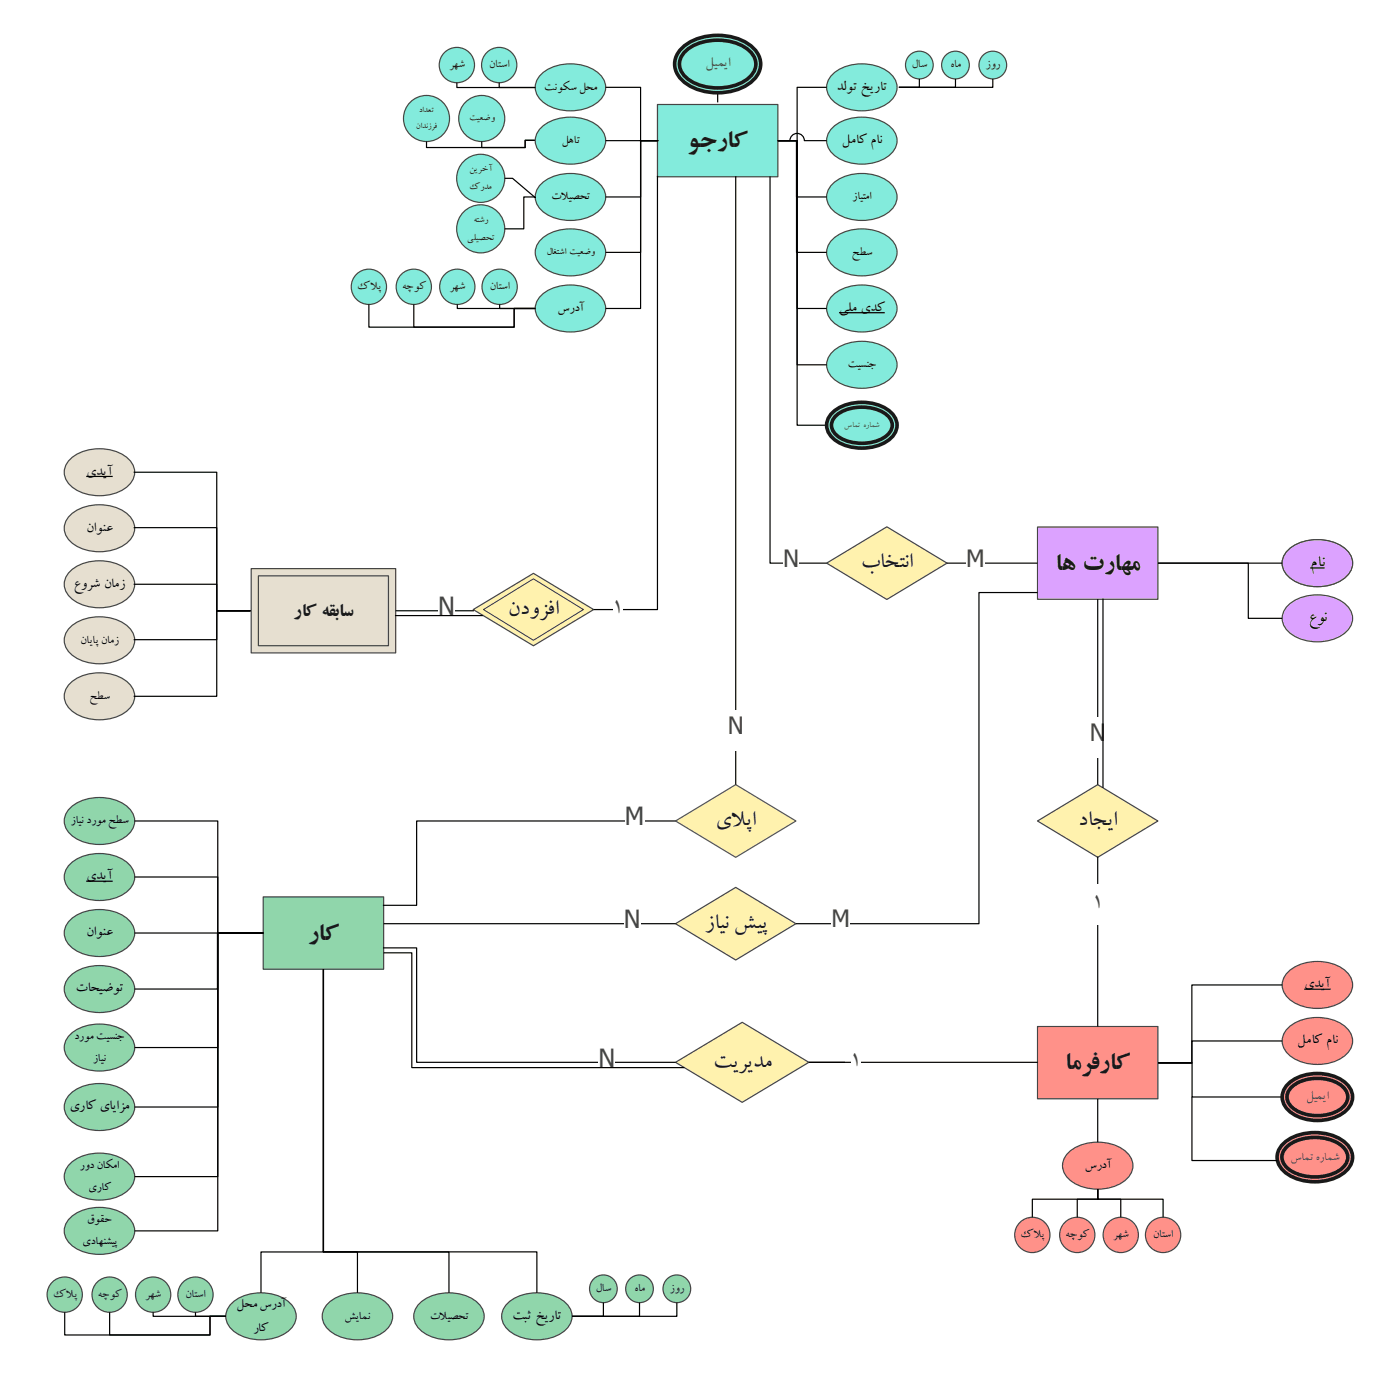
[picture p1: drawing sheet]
<svg xmlns="http://www.w3.org/2000/svg" width="308mm" height="306mm" viewBox="0 0 308 306" stroke-linecap="round" stroke-linejoin="round" font-family="sans-serif">
<path d="M144.5 23h26.4v15.8h-26.4z" fill="#83ebdc"/>
<path d="M144.5 23h26.4v15.8h-26.4z" fill="none" stroke="#454545" stroke-width=".26"/>
<path d="M228 225.5h26.4v15.8h-26.4z" fill="#ff9189"/>
<path d="M228 225.5h26.4v15.8h-26.4z" fill="none" stroke="#454545" stroke-width=".26"/>
<path d="M228 115.7h26.4v15.9h-26.4z" fill="#dca2ff"/>
<path d="M228 115.7h26.4v15.9h-26.4z" fill="none" stroke="#454545" stroke-width=".26"/>
<path d="M57.8 197h26.5v15.9h-26.5z" fill="#90d6ab"/>
<path d="M57.8 197h26.5v15.9h-26.5z" fill="none" stroke="#454545" stroke-width=".26"/>
<path d="M182.9 64.9a10.1 10.1 0 0 1 13 0 3.9 3.9 0 0 1-.7 6.2 10.3 10.3 0 0 1-12.3-.5 3.8 3.8 0 0 1 0-5.7z" fill="#83ebdc"/>
<path d="M182.9 64.9a10.1 10.1 0 0 1 13 0 3.9 3.9 0 0 1-.7 6.2 10.3 10.3 0 0 1-12.3-.5 3.8 3.8 0 0 1 0-5.7z" fill="none" stroke="#454545" stroke-width=".26"/>
<path d="M170.9 30.9h4.3v36.9h6.4M184.3 68.7h10.1" fill="none" stroke="#000" stroke-width=".26"/>
<path d="M182.9 28.1a10.1 10.1 0 0 1 13 0 3.9 3.9 0 0 1-.7 6.2 10.3 10.3 0 0 1-12.3-.6 3.8 3.8 0 0 1 0-5.6z" fill="#83ebdc"/>
<path d="M182.9 28.1a10.1 10.1 0 0 1 13 0 3.9 3.9 0 0 1-.7 6.2 10.3 10.3 0 0 1-12.3-.6 3.8 3.8 0 0 1 0-5.6z" fill="none" stroke="#454545" stroke-width=".26"/>
<path d="M170.9 30.9h2.7a1.59 1.59 0 0 1 1.6-1.6 1.59 1.59 0 0 1 1.5 1.6h4.9" fill="none" stroke="#000" stroke-width=".26"/>
<path d="M182.9 16.4a10.1 10.1 0 0 1 13 0 3.9 3.9 0 0 1-.7 6.2 10.3 10.3 0 0 1-12.3-.6 3.8 3.8 0 0 1 0-5.6z" fill="#83ebdc"/>
<path d="M182.9 16.4a10.1 10.1 0 0 1 13 0 3.9 3.9 0 0 1-.7 6.2 10.3 10.3 0 0 1-12.3-.6 3.8 3.8 0 0 1 0-5.6z" fill="none" stroke="#454545" stroke-width=".26"/>
<path d="M181.6 19.2h-6.4v11.7h-4.3" fill="none" stroke="#000" stroke-width=".26"/>
<circle cx="209.9" cy="14.3" r="3" fill="#83ebdc"/>
<circle cx="209.9" cy="14.3" r="3" fill="none" stroke="#454545" stroke-width=".26"/>
<circle cx="218.1" cy="14.3" r="3" fill="#83ebdc"/>
<circle cx="218.1" cy="14.3" r="3" fill="none" stroke="#454545" stroke-width=".26"/>
<circle cx="202" cy="14.3" r="3" fill="#83ebdc"/>
<circle cx="202" cy="14.3" r="3" fill="none" stroke="#454545" stroke-width=".26"/>
<path d="M202 17.3v1.9h-4.5M209.9 17.3v1.9h-12.4M218.1 17.3v1.9h-20.6M157.7 20.4v2.1" fill="none" stroke="#000" stroke-width=".26"/>
<path d="M118.9 16.4a10.1 10.1 0 0 1 12.9 0 3.9 3.9 0 0 1-.6 6.2 10.3 10.3 0 0 1-12.3-.6 3.8 3.8 0 0 1 0-5.6z" fill="#83ebdc"/>
<path d="M118.9 16.4a10.1 10.1 0 0 1 12.9 0 3.9 3.9 0 0 1-.6 6.2 10.3 10.3 0 0 1-12.3-.6 3.8 3.8 0 0 1 0-5.6z" fill="none" stroke="#454545" stroke-width=".26"/>
<circle cx="100.4" cy="14.3" r="3.9" fill="#83ebdc"/>
<circle cx="100.4" cy="14.3" r="3.9" fill="none" stroke="#454545" stroke-width=".26"/>
<circle cx="109.7" cy="14.3" r="3.9" fill="#83ebdc"/>
<circle cx="109.7" cy="14.3" r="3.9" fill="none" stroke="#454545" stroke-width=".26"/>
<path d="M100.4 18.2v1h17.2h-7.9v-1M133.1 19.2h7.7v11.7h3.7" fill="none" stroke="#000" stroke-width=".26"/>
<path d="M118.9 28.1a10.1 10.1 0 0 1 12.9 0 3.9 3.9 0 0 1-.6 6.2 10.3 10.3 0 0 1-12.3-.6 3.8 3.8 0 0 1 0-5.6z" fill="#83ebdc"/>
<path d="M118.9 28.1a10.1 10.1 0 0 1 12.9 0 3.9 3.9 0 0 1-.6 6.2 10.3 10.3 0 0 1-12.3-.6 3.8 3.8 0 0 1 0-5.6z" fill="none" stroke="#454545" stroke-width=".26"/>
<path d="M133.1 30.9h11.6" fill="none" stroke="#000" stroke-width=".26"/>
<path d="M118.9 40.5a10.1 10.1 0 0 1 12.9 0 3.9 3.9 0 0 1-.6 6.1 10.3 10.3 0 0 1-12.3-.5 3.8 3.8 0 0 1 0-5.6z" fill="#83ebdc"/>
<path d="M118.9 40.5a10.1 10.1 0 0 1 12.9 0 3.9 3.9 0 0 1-.6 6.1 10.3 10.3 0 0 1-12.3-.5 3.8 3.8 0 0 1 0-5.6z" fill="none" stroke="#454545" stroke-width=".26"/>
<circle cx="105.6" cy="50.3" r="5.3" fill="#83ebdc"/>
<circle cx="105.6" cy="50.3" r="5.3" fill="none" stroke="#454545" stroke-width=".26"/>
<circle cx="105.6" cy="39.2" r="5.3" fill="#83ebdc"/>
<circle cx="105.6" cy="39.2" r="5.3" fill="none" stroke="#454545" stroke-width=".26"/>
<path d="M110.9 39.2h1.7l5 4.2v-.1h-2.5v7h-4.2M144.5 30.9h-3.7v12.4h-7.7" fill="none" stroke="#000" stroke-width=".26"/>
<path d="M118.9 52.6a10.1 10.1 0 0 1 12.9 0 3.9 3.9 0 0 1-.6 6.2 10.3 10.3 0 0 1-12.3-.6 3.8 3.8 0 0 1 0-5.6z" fill="#83ebdc"/>
<path d="M118.9 52.6a10.1 10.1 0 0 1 12.9 0 3.9 3.9 0 0 1-.6 6.2 10.3 10.3 0 0 1-12.3-.6 3.8 3.8 0 0 1 0-5.6z" fill="none" stroke="#454545" stroke-width=".26"/>
<path d="M182.9 77.3a10.1 10.1 0 0 1 13 0 3.9 3.9 0 0 1-.7 6.2 10.3 10.3 0 0 1-12.3-.6 3.8 3.8 0 0 1 0-5.6z" fill="#83ebdc"/>
<path d="M182.9 77.3a10.1 10.1 0 0 1 13 0 3.9 3.9 0 0 1-.7 6.2 10.3 10.3 0 0 1-12.3-.6 3.8 3.8 0 0 1 0-5.6z" fill="none" stroke="#454545" stroke-width=".26"/>
<circle cx="93.7" cy="26" r="5.1" fill="#83ebdc"/>
<circle cx="93.7" cy="26" r="5.1" fill="none" stroke="#454545" stroke-width=".26"/>
<circle cx="105.9" cy="26" r="5.1" fill="#83ebdc"/>
<circle cx="105.9" cy="26" r="5.1" fill="none" stroke="#454545" stroke-width=".26"/>
<path d="M117.5 30.8h-2.1v1.6h-9.5v-1.3M117.5 30.8h-2.1v1.6h-21.7v-1.3M144.5 30.9h-3.7v24.5h-7.7M170.9 30.9h4.3v49.2h6.4" fill="none" stroke="#000" stroke-width=".26"/>
<path d="M118.9 64.9a10.1 10.1 0 0 1 12.9 0 3.9 3.9 0 0 1-.6 6.2 10.3 10.3 0 0 1-12.3-.5 3.8 3.8 0 0 1 0-5.7z" fill="#83ebdc"/>
<path d="M118.9 64.9a10.1 10.1 0 0 1 12.9 0 3.9 3.9 0 0 1-.6 6.2 10.3 10.3 0 0 1-12.3-.5 3.8 3.8 0 0 1 0-5.7z" fill="none" stroke="#454545" stroke-width=".26"/>
<circle cx="100.5" cy="63" r="3.9" fill="#83ebdc"/>
<circle cx="100.5" cy="63" r="3.9" fill="none" stroke="#454545" stroke-width=".26"/>
<circle cx="109.8" cy="63" r="3.9" fill="#83ebdc"/>
<circle cx="109.8" cy="63" r="3.9" fill="none" stroke="#454545" stroke-width=".26"/>
<path d="M100.5 66.9v.9h17.1h-7.8v-.9" fill="none" stroke="#000" stroke-width=".26"/>
<circle cx="90.9" cy="63" r="3.9" fill="#83ebdc"/>
<circle cx="90.9" cy="63" r="3.9" fill="none" stroke="#454545" stroke-width=".26"/>
<circle cx="81.1" cy="63" r="3.9" fill="#83ebdc"/>
<circle cx="81.1" cy="63" r="3.9" fill="none" stroke="#454545" stroke-width=".26"/>
<path d="M144.5 30.9h-3.7v36.9h-7.7M170.9 30.9h4.3v62.5h6.4M81.1 66.9v5h31.9v-4.1h4.6h-4.6v4.1h-22.1v-5" fill="none" stroke="#000" stroke-width=".26"/>
<path d="M182.9 40.5a10.1 10.1 0 0 1 13 0 3.9 3.9 0 0 1-.7 6.1 10.3 10.3 0 0 1-12.3-.5 3.8 3.8 0 0 1 0-5.6z" fill="#83ebdc"/>
<path d="M182.9 40.5a10.1 10.1 0 0 1 13 0 3.9 3.9 0 0 1-.7 6.1 10.3 10.3 0 0 1-12.3-.5 3.8 3.8 0 0 1 0-5.6z" fill="none" stroke="#454545" stroke-width=".26"/>
<path d="M182.9 52.6a10.1 10.1 0 0 1 13 0 3.9 3.9 0 0 1-.7 6.2 10.3 10.3 0 0 1-12.3-.6 3.8 3.8 0 0 1 0-5.6z" fill="#83ebdc"/>
<path d="M182.9 52.6a10.1 10.1 0 0 1 13 0 3.9 3.9 0 0 1-.7 6.2 10.3 10.3 0 0 1-12.3-.6 3.8 3.8 0 0 1 0-5.6z" fill="none" stroke="#454545" stroke-width=".26"/>
<path d="M15.4 227.3a10.1 10.1 0 0 1 12.9 0 3.9 3.9 0 0 1-.6 6.2 10.3 10.3 0 0 1-12.3-.6 3.8 3.8 0 0 1 0-5.6z" fill="#90d6ab"/>
<path d="M15.4 227.3a10.1 10.1 0 0 1 12.9 0 3.9 3.9 0 0 1-.6 6.2 10.3 10.3 0 0 1-12.3-.6 3.8 3.8 0 0 1 0-5.6z" fill="none" stroke="#454545" stroke-width=".26"/>
<path d="M283 120.9a10.1 10.1 0 0 1 13 0 3.9 3.9 0 0 1-.7 6.2 10.3 10.3 0 0 1-12.3-.6 3.8 3.8 0 0 1 0-5.6z" fill="#dca2ff"/>
<path d="M283 120.9a10.1 10.1 0 0 1 13 0 3.9 3.9 0 0 1-.7 6.2 10.3 10.3 0 0 1-12.3-.6 3.8 3.8 0 0 1 0-5.6z" fill="none" stroke="#454545" stroke-width=".26"/>
<path d="M283 133a10.1 10.1 0 0 1 13 0 3.9 3.9 0 0 1-.7 6.2 10.3 10.3 0 0 1-12.3-.6 3.8 3.8 0 0 1 0-5.6z" fill="#dca2ff"/>
<path d="M283 133a10.1 10.1 0 0 1 13 0 3.9 3.9 0 0 1-.7 6.2 10.3 10.3 0 0 1-12.3-.6 3.8 3.8 0 0 1 0-5.6z" fill="none" stroke="#454545" stroke-width=".26"/>
<path d="M283 120.9a10.1 10.1 0 0 1 13 0 3.9 3.9 0 0 1-.7 6.2 10.3 10.3 0 0 1-12.3-.6 3.8 3.8 0 0 1 0-5.6z" fill="#dca2ff"/>
<path d="M283 120.9a10.1 10.1 0 0 1 13 0 3.9 3.9 0 0 1-.7 6.2 10.3 10.3 0 0 1-12.3-.6 3.8 3.8 0 0 1 0-5.6z" fill="none" stroke="#454545" stroke-width=".26"/>
<path d="M254.4 123.7h19.9v12.1h7.4M254.5 123.7h27.2M287.9 124.7h3.2" fill="none" stroke="#000" stroke-width=".26"/>
<path d="M283 225.8a10.1 10.1 0 0 1 13 0 3.9 3.9 0 0 1-.7 6.2 10.3 10.3 0 0 1-12.3-.6 3.8 3.8 0 0 1 0-5.6z" fill="#ff9189"/>
<path d="M283 225.8a10.1 10.1 0 0 1 13 0 3.9 3.9 0 0 1-.7 6.2 10.3 10.3 0 0 1-12.3-.6 3.8 3.8 0 0 1 0-5.6z" fill="none" stroke="#454545" stroke-width=".26"/>
<path d="M234.7 253.2a10.1 10.1 0 0 1 13 0 3.9 3.9 0 0 1-.7 6.2 10.3 10.3 0 0 1-12.3-.6 3.8 3.8 0 0 1 0-5.6z" fill="#ff9189"/>
<path d="M234.7 253.2a10.1 10.1 0 0 1 13 0 3.9 3.9 0 0 1-.7 6.2 10.3 10.3 0 0 1-12.3-.6 3.8 3.8 0 0 1 0-5.6z" fill="none" stroke="#454545" stroke-width=".26"/>
<path d="M283 213.5a10.1 10.1 0 0 1 13 0 3.9 3.9 0 0 1-.7 6.2 10.3 10.3 0 0 1-12.3-.6 3.8 3.8 0 0 1 0-5.6z" fill="#ff9189"/>
<path d="M283 213.5a10.1 10.1 0 0 1 13 0 3.9 3.9 0 0 1-.7 6.2 10.3 10.3 0 0 1-12.3-.6 3.8 3.8 0 0 1 0-5.6z" fill="none" stroke="#454545" stroke-width=".26"/>
<path d="M286.6 217.3h5.8" fill="none" stroke="#000" stroke-width=".26"/>
<circle cx="246.3" cy="271.2" r="3.9" fill="#ff9189"/>
<circle cx="246.3" cy="271.2" r="3.9" fill="none" stroke="#454545" stroke-width=".26"/>
<circle cx="255.6" cy="271.2" r="3.9" fill="#ff9189"/>
<circle cx="255.6" cy="271.2" r="3.9" fill="none" stroke="#454545" stroke-width=".26"/>
<circle cx="236.7" cy="271.2" r="3.9" fill="#ff9189"/>
<circle cx="236.7" cy="271.2" r="3.9" fill="none" stroke="#454545" stroke-width=".26"/>
<circle cx="226.8" cy="271.2" r="3.9" fill="#ff9189"/>
<circle cx="226.8" cy="271.2" r="3.9" fill="none" stroke="#454545" stroke-width=".26"/>
<path d="M281.7 216.3h-19.8v17.2h-7.4M281.7 228.6h-19.8v4.8h-7.4M241.2 241.3v9.6M241.2 261.2v2.2h5.1v4M241.2 261.2v2.2h-4.5v4M241.2 261.2v2.2h-14.4v4M241.2 261.2v2.2h14.4v4" fill="none" stroke="#000" stroke-width=".26"/>
<path d="M15.4 113.2a10.1 10.1 0 0 1 12.9 0 3.9 3.9 0 0 1-.6 6.2 10.3 10.3 0 0 1-12.3-.6 3.8 3.8 0 0 1 0-5.6z" fill="#e6dfd0"/>
<path d="M15.4 113.2a10.1 10.1 0 0 1 12.9 0 3.9 3.9 0 0 1-.6 6.2 10.3 10.3 0 0 1-12.3-.6 3.8 3.8 0 0 1 0-5.6z" fill="none" stroke="#454545" stroke-width=".26"/>
<path d="M15.4 125.5a10.1 10.1 0 0 1 12.9 0 3.9 3.9 0 0 1-.6 6.2 10.3 10.3 0 0 1-12.3-.6 3.8 3.8 0 0 1 0-5.6z" fill="#e6dfd0"/>
<path d="M15.4 125.5a10.1 10.1 0 0 1 12.9 0 3.9 3.9 0 0 1-.6 6.2 10.3 10.3 0 0 1-12.3-.6 3.8 3.8 0 0 1 0-5.6z" fill="none" stroke="#454545" stroke-width=".26"/>
<path d="M15.4 137.8a10.1 10.1 0 0 1 12.9 0 3.9 3.9 0 0 1-.6 6.2 10.3 10.3 0 0 1-12.3-.6 3.8 3.8 0 0 1 0-5.6z" fill="#e6dfd0"/>
<path d="M15.4 137.8a10.1 10.1 0 0 1 12.9 0 3.9 3.9 0 0 1-.6 6.2 10.3 10.3 0 0 1-12.3-.6 3.8 3.8 0 0 1 0-5.6z" fill="none" stroke="#454545" stroke-width=".26"/>
<path d="M15.4 100.9a10.1 10.1 0 0 1 12.9 0 3.9 3.9 0 0 1-.6 6.2 10.3 10.3 0 0 1-12.3-.6 3.8 3.8 0 0 1 0-5.6z" fill="#e6dfd0"/>
<path d="M15.4 100.9a10.1 10.1 0 0 1 12.9 0 3.9 3.9 0 0 1-.6 6.2 10.3 10.3 0 0 1-12.3-.6 3.8 3.8 0 0 1 0-5.6z" fill="none" stroke="#454545" stroke-width=".26"/>
<path d="M18.9 104.6h5.9" fill="none" stroke="#000" stroke-width=".26"/>
<path d="M15.4 150.1a10.1 10.1 0 0 1 12.9 0 3.9 3.9 0 0 1-.6 6.2 10.3 10.3 0 0 1-12.3-.6 3.8 3.8 0 0 1 0-5.6z" fill="#e6dfd0"/>
<path d="M15.4 150.1a10.1 10.1 0 0 1 12.9 0 3.9 3.9 0 0 1-.6 6.2 10.3 10.3 0 0 1-12.3-.6 3.8 3.8 0 0 1 0-5.6z" fill="none" stroke="#454545" stroke-width=".26"/>
<path d="M15.4 202.1a10.1 10.1 0 0 1 12.9 0 3.9 3.9 0 0 1-.6 6.2 10.3 10.3 0 0 1-12.3-.6 3.8 3.8 0 0 1 0-5.6z" fill="#90d6ab"/>
<path d="M15.4 202.1a10.1 10.1 0 0 1 12.9 0 3.9 3.9 0 0 1-.6 6.2 10.3 10.3 0 0 1-12.3-.6 3.8 3.8 0 0 1 0-5.6z" fill="none" stroke="#454545" stroke-width=".26"/>
<path d="M15.4 189.8a10.1 10.1 0 0 1 12.9 0 3.9 3.9 0 0 1-.6 6.2 10.3 10.3 0 0 1-12.3-.6 3.8 3.8 0 0 1 0-5.6z" fill="#90d6ab"/>
<path d="M15.4 189.8a10.1 10.1 0 0 1 12.9 0 3.9 3.9 0 0 1-.6 6.2 10.3 10.3 0 0 1-12.3-.6 3.8 3.8 0 0 1 0-5.6z" fill="none" stroke="#454545" stroke-width=".26"/>
<path d="M18.9 193.5h5.9" fill="none" stroke="#000" stroke-width=".26"/>
<path d="M15.4 214.4a10.1 10.1 0 0 1 12.9 0 3.9 3.9 0 0 1-.6 6.2 10.3 10.3 0 0 1-12.3-.6 3.8 3.8 0 0 1 0-5.6z" fill="#90d6ab"/>
<path d="M15.4 214.4a10.1 10.1 0 0 1 12.9 0 3.9 3.9 0 0 1-.6 6.2 10.3 10.3 0 0 1-12.3-.6 3.8 3.8 0 0 1 0-5.6z" fill="none" stroke="#454545" stroke-width=".26"/>
<path d="M29.6 204.9h28.3M57.8 204.9h-10v12.3h-18.2" fill="none" stroke="#000" stroke-width=".26"/>
<path d="M50.9 286.3a10.1 10.1 0 0 1 12.9 0 3.9 3.9 0 0 1-.6 6.2 10.3 10.3 0 0 1-12.3-.6 3.8 3.8 0 0 1 0-5.6z" fill="#90d6ab"/>
<path d="M50.9 286.3a10.1 10.1 0 0 1 12.9 0 3.9 3.9 0 0 1-.6 6.2 10.3 10.3 0 0 1-12.3-.6 3.8 3.8 0 0 1 0-5.6z" fill="none" stroke="#454545" stroke-width=".26"/>
<circle cx="33.7" cy="284.3" r="3.9" fill="#90d6ab"/>
<circle cx="33.7" cy="284.3" r="3.9" fill="none" stroke="#454545" stroke-width=".26"/>
<circle cx="43" cy="284.3" r="3.9" fill="#90d6ab"/>
<circle cx="43" cy="284.3" r="3.9" fill="none" stroke="#454545" stroke-width=".26"/>
<path d="M33.7 288.2v.9h15.9h-6.6v-.9" fill="none" stroke="#000" stroke-width=".26"/>
<circle cx="24.1" cy="284.3" r="3.9" fill="#90d6ab"/>
<circle cx="24.1" cy="284.3" r="3.9" fill="none" stroke="#454545" stroke-width=".26"/>
<circle cx="14.2" cy="284.3" r="3.9" fill="#90d6ab"/>
<circle cx="14.2" cy="284.3" r="3.9" fill="none" stroke="#454545" stroke-width=".26"/>
<path d="M71.1 212.9v62.1h-13.8v8.9M14.2 288.2v5h31.9v-4.1h3.5h-3.5v4.1h-22v-5" fill="none" stroke="#000" stroke-width=".26"/>
<path d="M111.5 286.3a10.1 10.1 0 0 1 13 0 3.9 3.9 0 0 1-.7 6.2 10.3 10.3 0 0 1-12.3-.6 3.8 3.8 0 0 1 0-5.6z" fill="#90d6ab"/>
<path d="M111.5 286.3a10.1 10.1 0 0 1 13 0 3.9 3.9 0 0 1-.7 6.2 10.3 10.3 0 0 1-12.3-.6 3.8 3.8 0 0 1 0-5.6z" fill="none" stroke="#454545" stroke-width=".26"/>
<circle cx="140.5" cy="283.1" r="3" fill="#90d6ab"/>
<circle cx="140.5" cy="283.1" r="3" fill="none" stroke="#454545" stroke-width=".26"/>
<circle cx="148.7" cy="283.1" r="3" fill="#90d6ab"/>
<circle cx="148.7" cy="283.1" r="3" fill="none" stroke="#454545" stroke-width=".26"/>
<circle cx="132.6" cy="283.1" r="3" fill="#90d6ab"/>
<circle cx="132.6" cy="283.1" r="3" fill="none" stroke="#454545" stroke-width=".26"/>
<path d="M132.6 286.1v3h-6.9M140.5 286.1v3h-14.8M148.7 286.1v3h-23" fill="none" stroke="#000" stroke-width=".26"/>
<path d="M15.4 240.3a10.1 10.1 0 0 1 12.9 0 3.9 3.9 0 0 1-.6 6.2 10.3 10.3 0 0 1-12.3-.6 3.8 3.8 0 0 1 0-5.6z" fill="#90d6ab"/>
<path d="M15.4 240.3a10.1 10.1 0 0 1 12.9 0 3.9 3.9 0 0 1-.6 6.2 10.3 10.3 0 0 1-12.3-.6 3.8 3.8 0 0 1 0-5.6z" fill="none" stroke="#454545" stroke-width=".26"/>
<path d="M15.4 267.5a10.1 10.1 0 0 1 12.9 0 3.9 3.9 0 0 1-.6 6.2 10.3 10.3 0 0 1-12.3-.5 3.8 3.8 0 0 1 0-5.7z" fill="#90d6ab"/>
<path d="M15.4 267.5a10.1 10.1 0 0 1 12.9 0 3.9 3.9 0 0 1-.6 6.2 10.3 10.3 0 0 1-12.3-.5 3.8 3.8 0 0 1 0-5.7z" fill="none" stroke="#454545" stroke-width=".26"/>
<path d="M15.4 255.6a10.1 10.1 0 0 1 12.9 0 3.9 3.9 0 0 1-.6 6.2 10.3 10.3 0 0 1-12.3-.6 3.8 3.8 0 0 1 0-5.6z" fill="#90d6ab"/>
<path d="M15.4 255.6a10.1 10.1 0 0 1 12.9 0 3.9 3.9 0 0 1-.6 6.2 10.3 10.3 0 0 1-12.3-.6 3.8 3.8 0 0 1 0-5.6z" fill="none" stroke="#454545" stroke-width=".26"/>
<path d="M15.4 177.5a10.1 10.1 0 0 1 12.9 0 3.9 3.9 0 0 1-.6 6.2 10.3 10.3 0 0 1-12.3-.6 3.8 3.8 0 0 1 0-5.6z" fill="#90d6ab"/>
<path d="M15.4 177.5a10.1 10.1 0 0 1 12.9 0 3.9 3.9 0 0 1-.6 6.2 10.3 10.3 0 0 1-12.3-.6 3.8 3.8 0 0 1 0-5.6z" fill="none" stroke="#454545" stroke-width=".26"/>
<path d="M72 286.3a10.1 10.1 0 0 1 13 0 3.9 3.9 0 0 1-.6 6.2 10.3 10.3 0 0 1-12.4-.6 3.8 3.8 0 0 1 0-5.6z" fill="#90d6ab"/>
<path d="M72 286.3a10.1 10.1 0 0 1 13 0 3.9 3.9 0 0 1-.6 6.2 10.3 10.3 0 0 1-12.4-.6 3.8 3.8 0 0 1 0-5.6z" fill="none" stroke="#454545" stroke-width=".26"/>
<path d="M92.2 286.3a10.1 10.1 0 0 1 12.9 0 3.9 3.9 0 0 1-.6 6.2 10.3 10.3 0 0 1-12.3-.6 3.8 3.8 0 0 1 0-5.6z" fill="#90d6ab"/>
<path d="M92.2 286.3a10.1 10.1 0 0 1 12.9 0 3.9 3.9 0 0 1-.6 6.2 10.3 10.3 0 0 1-12.3-.6 3.8 3.8 0 0 1 0-5.6z" fill="none" stroke="#454545" stroke-width=".26"/>
<path d="M29.6 192.6h18.3v12.3h9.9M29.6 180.3h18.3v24.6h9.9M57.8 204.9h-9.9v38.2h-18.3M57.8 204.9h-9.9v25.2h-18.3M57.8 204.9h-9.9v53.5h-18.3M57.8 204.9h-9.9v65.4h-18.3M71.1 212.9v62.1h7.4v8.9M71.1 212.9v62.1h27.6v8.9M71.1 212.9v62h46.9v9M254.4 233.4h7.5v7.5h19.8" fill="none" stroke="#000" stroke-width=".26"/>
<path d="M148.4 180.3l13.3-8 13.2 8-13.2 8z" fill="#fff2ae"/>
<path d="M148.4 180.3l13.3-8 13.2 8-13.2 8z" fill="none" stroke="#555" stroke-width=".26"/>
<path d="M148.4 233.3l14.7-8.8 14.6 8.8-14.6 8.8z" fill="#fff2ae"/>
<path d="M148.4 233.3l14.7-8.8 14.6 8.8-14.6 8.8z" fill="none" stroke="#454545" stroke-width=".26"/>
<path d="M104 133.9l13.2-8 13.2 8-13.2 7.9z" fill="#fff2ae"/>
<path d="M104 133.9l13.2-8 13.2 8-13.2 7.9z" fill="none" stroke="#454545" stroke-width=".26"/>
<path d="M228 180.3l13.2-8 13.2 8-13.2 8z" fill="#fff2ae"/>
<path d="M228 180.3l13.2-8 13.2 8-13.2 8z" fill="none" stroke="#454545" stroke-width=".26"/>
<path d="M241.2 188.1v37.4" fill="none" stroke="#000" stroke-width=".26"/>
<path d="M240.1 194.1h2.2v9h-2.2z" fill="#fff"/>
<path d="M241.2 131.6v40.7" fill="none" stroke="#000" stroke-width=".26"/>
<path d="M239.5 157.6h3.4v9h-3.4z" fill="#fff"/>
<path d="M181.6 123.7l13.3-8 13.2 8-13.2 8z" fill="#fff2ae"/>
<path d="M181.6 123.7l13.3-8 13.2 8-13.2 8z" fill="none" stroke="#454545" stroke-width=".26"/>
<path d="M208.1 123.7h19.8" fill="none" stroke="#000" stroke-width=".26"/>
<path d="M212.3 119.2h4v9h-4z" fill="#fff"/>
<path d="M144.5 38.6v95.3h-14.1" fill="none" stroke="#000" stroke-width=".26"/>
<path d="M134.7 129.4h2.1v9h-2.1z" fill="#fff"/>
<path d="M84.1 208.2h7.4v25.1h56.9" fill="none" stroke="#000" stroke-width=".26"/>
<path d="M131.5 228.7h3.7v9.2h-3.7z" fill="#fff"/>
<path d="M182.9 90.7a10.3 10.3 0 0 1 13 0 3.7 3.7 0 0 1-.7 6 10.5 10.5 0 0 1-12.3-.6 3.6 3.6 0 0 1 0-5.4z" fill="#83ebdc"/>
<path d="M182.9 90.7a10.3 10.3 0 0 1 13 0 3.7 3.7 0 0 1-.7 6 10.5 10.5 0 0 1-12.3-.6 3.6 3.6 0 0 1 0-5.4z" fill="none" stroke="#191919" stroke-width=".79" stroke-linecap="butt"/>
<path d="M183.4 91.6a9.3 9.3 0 0 1 9.9-1.4 3.6 3.6 0 0 1 2.7 3.8 6 6 0 0 1-5.5 3.3 8.6 8.6 0 0 1-7.1-2.1 2.6 2.6 0 0 1 0-3.6z" fill="#83ebdc"/>
<path d="M183.4 91.6a9.3 9.3 0 0 1 9.9-1.4 3.6 3.6 0 0 1 2.7 3.8 6 6 0 0 1-5.5 3.3 8.6 8.6 0 0 1-7.1-2.1 2.6 2.6 0 0 1 0-3.6z" fill="none" stroke="#191919" stroke-width=".79" stroke-linecap="butt"/>
<path d="M149.5 10.9a12 12 0 0 1 11.9-2.6 7.4 7.4 0 0 1 5.7 4.9 5.6 5.6 0 0 1-3.6 5.9 12.9 12.9 0 0 1-13.3-1.2 4.7 4.7 0 0 1-.7-7z" fill="#83ebdc"/>
<path d="M149.5 10.9a12 12 0 0 1 11.9-2.6 7.4 7.4 0 0 1 5.7 4.9 5.6 5.6 0 0 1-3.6 5.9 12.9 12.9 0 0 1-13.3-1.2 4.7 4.7 0 0 1-.7-7z" fill="none" stroke="#191919" stroke-width=".79" stroke-linecap="butt"/>
<path d="M150.6 11.2a11.6 11.6 0 0 1 14.1 0 3.8 3.8 0 0 1-.7 6.3 11.8 11.8 0 0 1-13.4-.6 3.7 3.7 0 0 1 0-5.7z" fill="#83ebdc"/>
<path d="M150.6 11.2a11.6 11.6 0 0 1 14.1 0 3.8 3.8 0 0 1-.7 6.3 11.8 11.8 0 0 1-13.4-.6 3.7 3.7 0 0 1 0-5.7z" fill="none" stroke="#191919" stroke-width=".79" stroke-linecap="butt"/>
<path d="M283 238.1a10.1 10.1 0 0 1 13 0 3.9 3.9 0 0 1-.7 6.2 10.3 10.3 0 0 1-12.3-.6 3.8 3.8 0 0 1 0-5.6z" fill="#ff9189"/>
<path d="M283 238.1a10.1 10.1 0 0 1 13 0 3.9 3.9 0 0 1-.7 6.2 10.3 10.3 0 0 1-12.3-.6 3.8 3.8 0 0 1 0-5.6z" fill="none" stroke="#191919" stroke-width=".79" stroke-linecap="butt"/>
<path d="M283.5 239a9.1 9.1 0 0 1 9.9-1.4 3.7 3.7 0 0 1 2.7 4 6 6 0 0 1-5.5 3.4 8.4 8.4 0 0 1-7.1-2.2 2.75 2.75 0 0 1 0-3.8z" fill="#ff9189"/>
<path d="M283.5 239a9.1 9.1 0 0 1 9.9-1.4 3.7 3.7 0 0 1 2.7 4 6 6 0 0 1-5.5 3.4 8.4 8.4 0 0 1-7.1-2.2 2.75 2.75 0 0 1 0-3.8z" fill="none" stroke="#191919" stroke-width=".79" stroke-linecap="butt"/>
<path d="M282 251.2a11.1 11.1 0 0 1 13.9 0 4 4 0 0 1-.7 6.5 11.3 11.3 0 0 1-13.2-.6 3.9 3.9 0 0 1 0-5.9z" fill="#ff9189"/>
<path d="M282 251.2a11.1 11.1 0 0 1 13.9 0 4 4 0 0 1-.7 6.5 11.3 11.3 0 0 1-13.2-.6 3.9 3.9 0 0 1 0-5.9z" fill="none" stroke="#191919" stroke-width=".79" stroke-linecap="butt"/>
<path d="M282.5 252.2a10.1 10.1 0 0 1 10.7-1.5 3.9 3.9 0 0 1 2.9 4.2 6.5 6.5 0 0 1-6 3.5 9.2 9.2 0 0 1-7.6-2.3 2.87 2.87 0 0 1 0-3.9z" fill="#ff9189"/>
<path d="M282.5 252.2a10.1 10.1 0 0 1 10.7-1.5 3.9 3.9 0 0 1 2.9 4.2 6.5 6.5 0 0 1-6 3.5 9.2 9.2 0 0 1-7.6-2.3 2.87 2.87 0 0 1 0-3.9z" fill="none" stroke="#191919" stroke-width=".79" stroke-linecap="butt"/>
<path d="M261.9 240.9v14h18.8" fill="none" stroke="#000" stroke-width=".26"/>
<path d="M55.2 124.9h31.7v18.5h-31.7z" fill="#e6dfd0"/>
<path d="M55.2 124.9h31.7v18.5h-31.7zM56.8 126.5h28.6v15.3h-28.6z" fill="none" stroke="#454545" stroke-width=".26"/>
<path d="M86.9 134.1h17.2" fill="none" stroke="#000" stroke-width=".26"/>
<path d="M96.3 129.5h3.7v9.3h-3.7z" fill="#fff"/>
<path d="M181.6 43.3h-6.6v-12.4h-4.1h4.1v24.5h6.6M29.4 115.9h18.2v18.2h7.4M29.4 103.7h18.2v30.4h7.4M29.4 128.3h18.2v5.8h7.4M55 134.1h-7.4v18.8h-18.2M55 134.1h-7.4v6.4h-18.2M177.7 233.3h50.3" fill="none" stroke="#000" stroke-width=".26"/>
<path d="M106.2 133.9l11-6.8 11 6.8-11 6.7z" fill="none" stroke="#383838" stroke-width=".22"/>
<path d="M187 228.8h2.1v9h-2.1z" fill="#fff"/>
<path d="M148.4 180.3h-56.9v18.5h-7.4" fill="none" stroke="#000" stroke-width=".26"/>
<path d="M137.3 175.7h4.3v9.2h-4.3z" fill="#fff"/>
<path d="M169.2 38.8v84.9h12.4" fill="none" stroke="#000" stroke-width=".26"/>
<path d="M172.1 119.2h3.5v9h-3.5z" fill="#fff"/>
<path d="M148.4 202.9l13.3-8 13.2 8-13.2 8z" fill="#fff2ae"/>
<path d="M148.4 202.9l13.3-8 13.2 8-13.2 8z" fill="none" stroke="#454545" stroke-width=".26"/>
<path d="M228 130.1h-12.9v72.8h-40.2" fill="none" stroke="#000" stroke-width=".26"/>
<path d="M182.7 198.4h4v9h-4z" fill="#fff"/>
<path d="M84.3 202.9h64.1" fill="none" stroke="#000" stroke-width=".26"/>
<path d="M137.1 198.2h3.7v9.3h-3.7z" fill="#fff"/>
<path d="M161.7 38.7v133.6" fill="none" stroke="#000" stroke-width=".26"/>
<path d="M159.9 156h3.5v9h-3.5z" fill="#fff"/>
<path d="M86.8 135.2h19.3M242.4 131.5v41.5M84.3 209.3h6.2v25.2h59.9M177.7 233.3h8" fill="none" stroke="#000" stroke-width=".26"/>
<g font-size="5.6" fill="#191919">
<text x="151.1" y="32.3">وجراک</text>
<text x="189" y="124.6">باختنا</text>
<text x="231.9" y="125.1">اه تراهم</text>
<text x="111.5" y="134.8">ندوزفا</text>
<text x="157.2" y="181.2">يلپا</text>
<text x="160.6" y="181.2">ا</text>
<text x="236.8" y="181.2">داجیا</text>
<text x="154.8" y="203.8">زاینشیپ</text>
<text x="67.6" y="206.4">راک</text>
<text x="156.6" y="234.2">تیریدم</text>
<text x="234.1" y="234.8">امرفراک</text>
</g>
<g font-size="5.6" fill="#454545">
<text x="96.3" y="135.1">N</text>
<text x="137.3" y="181.2">M</text>
<text x="137.1" y="203.8">N</text>
<text x="131.5" y="234.2">N</text>
</g>
<g font-size="5.3" fill="#454545">
<text x="172.1" y="124.5">N</text>
<text x="212.3" y="124.5">M</text>
<text x="134.7" y="134.7">1</text>
<text x="159.9" y="161.3">N</text>
<text x="239.5" y="162.9">N</text>
<text x="182.7" y="203.7">M</text>
<text x="240.1" y="199.4">1</text>
<text x="187" y="234.1">1</text>
</g>
<text font-size="4.2" fill="#191919" x="64.5" y="135.2">راک هقباس</text>
<g font-size="4">
<text x="287.9" y="124.3">مان</text>
<text x="287.5" y="136.5">عون</text>
</g>
<text font-size="3.4" fill="#454545" x="154.9" y="14.6">لیمیا</text>
<g font-size="3.4">
<text x="183.8" y="19.7">دلوت خیرات</text>
<text x="184.9" y="31.4">لماک مان</text>
<text x="184.3" y="68.3">یلم يدک</text>
<text x="18.9" y="104.2">يدیآ</text>
<text x="18.9" y="116.5">ناونع</text>
<text x="16.2" y="128.9">عورش نامز</text>
<text x="18.9" y="193.1">يدیآ</text>
<text x="18.9" y="205.4">ناونع</text>
<text x="16.6" y="217.8">تاحیضوت</text>
<text x="286.6" y="216.9">يدیآ</text>
<text x="285" y="229.2">لماک مان</text>
<text x="15.2" y="243.7">يراک يایازم</text>
<text x="112.5" y="289.6">تبث خیرات</text>
</g>
<g font-size="3.2">
<text x="122.4" y="68.3">سردآ</text>
<text x="238.3" y="256.5">سردآ</text>
<text x="51.9" y="287">لحمسردآ</text>
<text x="55.6" y="292.3">راک</text>
</g>
<text font-size="3.2" fill="#454545" x="287" y="241.5">لیمیا</text>
<g font-size="2.9" fill="#191919">
<text x="98.7" y="14.8">رهش</text>
<text x="107.4" y="14.8">ناتسا</text>
<text x="200.3" y="14.8">لاس</text>
<text x="208.8" y="14.8">هام</text>
<text x="216.6" y="14.8">زور</text>
<text x="78.4" y="63.5">كلپ</text>
<text x="81.3" y="63.5">ا</text>
<text x="88.3" y="63.5">هچوک</text>
<text x="98.8" y="63.5">رهش</text>
<text x="107.5" y="63.5">ناتسا</text>
<text x="224.2" y="271.8">كلپ</text>
<text x="227.1" y="271.8">ا</text>
<text x="234.1" y="271.8">هچوک</text>
<text x="244.5" y="271.8">رهش</text>
<text x="253.3" y="271.8">ناتسا</text>
<text x="11.6" y="284.9">كلپ</text>
<text x="14.5" y="284.9">ا</text>
<text x="21.4" y="284.9">هچوک</text>
<text x="31.9" y="284.9">رهش</text>
<text x="40.7" y="284.9">ناتسا</text>
<text x="130.9" y="283.6">لاس</text>
<text x="139.3" y="283.6">هام</text>
<text x="147.1" y="283.6">زور</text>
</g>
<g font-size="2.9">
<text x="119.5" y="19.7">تنوکسلحم</text>
<text x="123.4" y="31.4">لهات</text>
<text x="121.1" y="43.8">تلیصحت</text>
<text x="123.2" y="43.8">ا</text>
<text x="187.3" y="43.8">زایتما</text>
<text x="187.1" y="56">حطس</text>
<text x="186.2" y="80.7">تیسنج</text>
<text x="286.3" y="124.2">تیسنج</text>
<text x="17.6" y="141.2">نایاپنامز</text>
<text x="19.6" y="153.5">حطس</text>
<text x="15.5" y="180.8">زاین درومحطس</text>
<text x="16.3" y="228.2">درومتیسنج</text>
<text x="20.4" y="233">زاین</text>
<text x="17.5" y="256.6">رود ناکما</text>
<text x="19.3" y="261.3">يراک</text>
<text x="19.1" y="268.5">قوقح</text>
<text x="18" y="273.3">يداهنشیپ</text>
<text x="75.6" y="289.6">شیامن</text>
<text x="94.4" y="289.6">تلیصحت</text>
<text x="96.5" y="289.6">ا</text>
</g>
<text font-size="2.9" fill="#454545" x="283.5" y="254.7">سامتهرامش</text>
<g font-size="2.4" fill="#191919">
<text x="103.1" y="26.4">تیعضو</text>
<text x="103.1" y="37.6">نیرخآ</text>
<text x="103.1" y="41.5">كردم</text>
<text x="102.6" y="52.6">یلیصحت</text>
<text x="104" y="48.7">هتشر</text>
</g>
<text font-size="2.4" x="120.1" y="55.8">لاغتشا تیعضو</text>
<g font-size="2.1" fill="#191919">
<text x="91.3" y="28.1">نادنزرف</text>
<text x="92" y="24.7">دادعت</text>
</g>
<text font-size="2.1" fill="#454545" x="185.4" y="93.8">سامت هرامش</text>
</svg>
